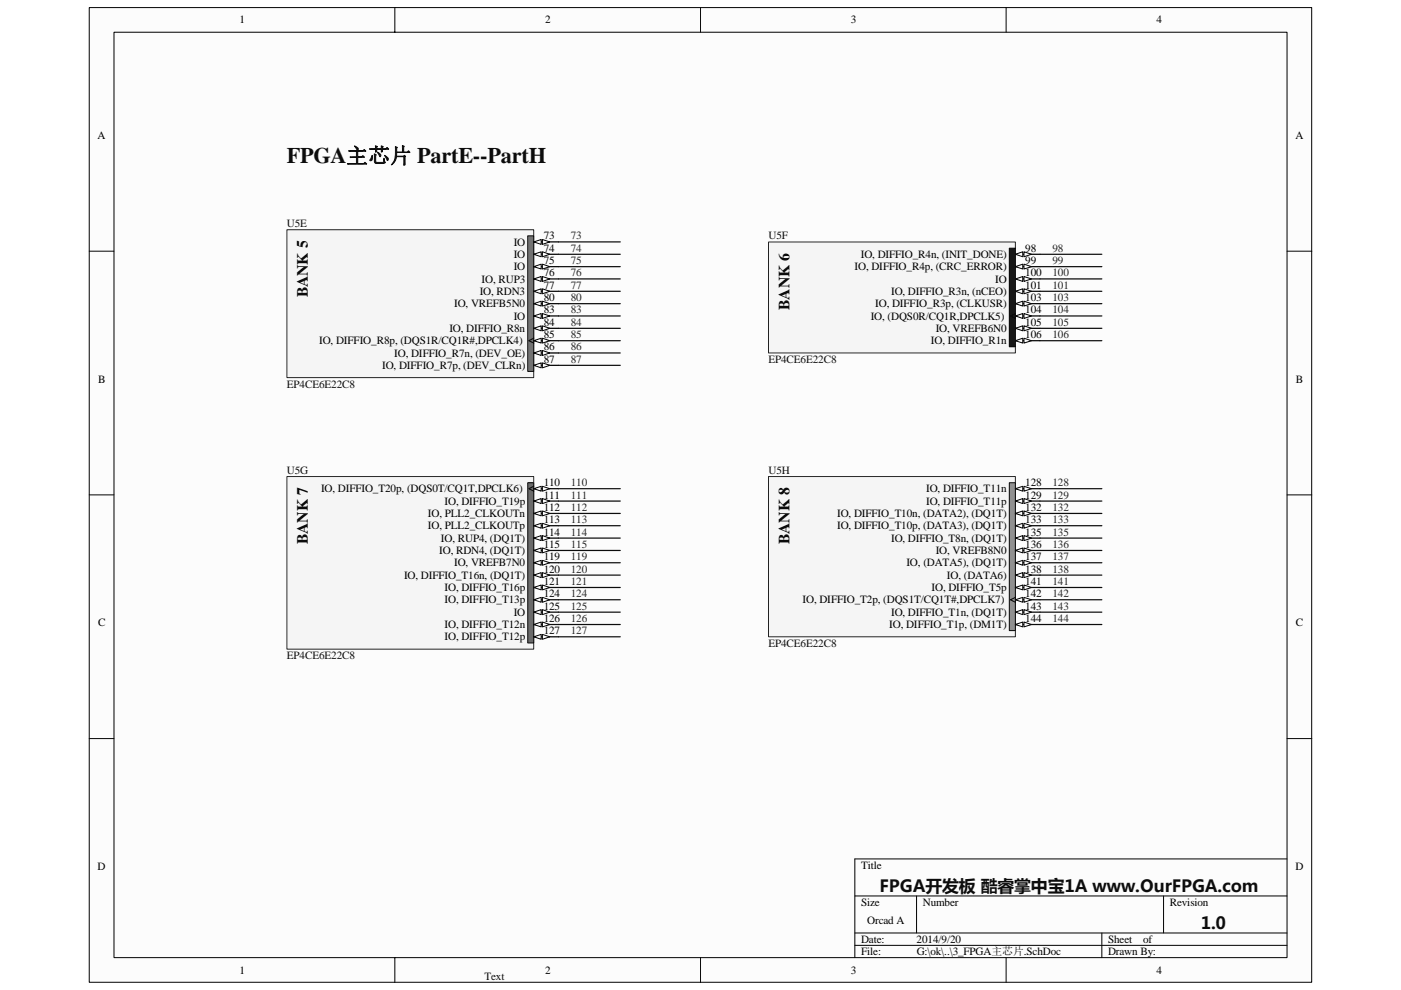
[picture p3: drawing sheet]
<svg xmlns="http://www.w3.org/2000/svg" width="297mm" height="210mm" viewBox="0 0 297 210" stroke-linecap="round" stroke-linejoin="round" font-family="sans-serif">
<path d="M18.9 1.6h259.2v206.7h-259.2z" fill="#fcfcfc"/>
<path d="M18.9 1.6h259.2v206.7h-259.2z" fill="none" stroke="#000" stroke-width=".21"/>
<path d="M24.2 6.9h248.7v196.2h-248.7z" fill="#fcfcfc"/>
<g fill="none" stroke="#000" stroke-width=".21">
<path d="M24.2 6.8h248.7v196.3h-248.7zM83.7 1.6v5.2M148.5 1.6v5.2M213.3 1.6v5.2M18.9 53.3h5.2M272.9 53.3h5.2M18.9 105h5.2M272.9 105h5.2M18.9 156.7h5.2M272.9 156.7h5.2M181.2 190h91.7M181.2 197.9h91.7"/>
<path d="M194.3 190v7.9M233.6 197.9v5.2M246.7 190v7.9M272.9 182.2h-91.7v20.9M83.7 203.1v5.3M148.5 203.1v5.3M181.2 200.5h91.7M213.3 203.1v5.3"/>
</g>
<path d="M163 51.4h52.3v23.5h-52.3z" fill="#f5f5f5"/>
<path d="M162.9 51.3h52.4v23.6h-52.4z" fill="none" stroke="#262626" stroke-width=".21"/>
<path d="M214 52.7h1.3v20.9h-1.3z" fill="#1c1c1c"/>
<path d="M214 52.6h1.3v21h-1.3z" fill="none" stroke="#0e0e0e" stroke-width=".21"/>
<path d="M215.3 53.9h5.2" fill="none" stroke="#000" stroke-width=".26"/>
<g fill="#fcfcfc" stroke="#000" stroke-width=".21">
<path d="M215.3 53.9l1.5-.5v1.1z"/>
<path d="M217.1 53.4l1.6 .5-1.6 .6z"/>
</g>
<path d="M215.3 56.6h5.2" fill="none" stroke="#000" stroke-width=".26"/>
<g fill="#fcfcfc" stroke="#000" stroke-width=".21">
<path d="M215.3 56.6l1.5-.6v1.1z"/>
<path d="M217.1 56l1.6 .6-1.6 .5z"/>
</g>
<path d="M215.3 59.2h5.2" fill="none" stroke="#000" stroke-width=".26"/>
<g fill="#fcfcfc" stroke="#000" stroke-width=".21">
<path d="M215.3 59.2l1.5-.5v1z"/>
<path d="M217.1 58.7l1.6 .5-1.6 .5z"/>
</g>
<path d="M215.3 61.8h5.2" fill="none" stroke="#000" stroke-width=".26"/>
<g fill="#fcfcfc" stroke="#000" stroke-width=".21">
<path d="M215.3 61.8l1.5-.5v1z"/>
<path d="M217.1 61.3l1.6 .5-1.6 .5z"/>
</g>
<path d="M215.3 64.4h5.2" fill="none" stroke="#000" stroke-width=".26"/>
<g fill="#fcfcfc" stroke="#000" stroke-width=".21">
<path d="M215.3 64.4l1.5-.5v1z"/>
<path d="M217.1 63.9l1.6 .5-1.6 .5z"/>
</g>
<path d="M215.3 67h5.2" fill="none" stroke="#000" stroke-width=".26"/>
<path d="M215.3 66.5l-1.1 .5 1.1 .5" fill="none" stroke="#000" stroke-width=".21"/>
<g fill="#fcfcfc" stroke="#000" stroke-width=".21">
<path d="M215.3 67l1.5-.5v1z"/>
<path d="M217.1 66.5l1.6 .5-1.6 .5z"/>
</g>
<path d="M215.3 69.6h5.2" fill="none" stroke="#000" stroke-width=".26"/>
<g fill="#fcfcfc" stroke="#000" stroke-width=".21">
<path d="M215.3 69.6l1.5-.5v1.1z"/>
<path d="M217.1 69.1l1.6 .5-1.6 .6z"/>
</g>
<path d="M215.3 72.3h5.2" fill="none" stroke="#000" stroke-width=".26"/>
<g fill="#fcfcfc" stroke="#000" stroke-width=".21">
<path d="M215.3 72.3l1.5-.6v1.1z"/>
<path d="M217.1 71.7l1.6 .6-1.6 .5z"/>
</g>
<path d="M60.9 101.1h52.3v36.6h-52.3z" fill="#f5f5f5"/>
<path d="M60.8 101.1h52.4v36.6h-52.4z" fill="none" stroke="#262626" stroke-width=".21"/>
<path d="M111.9 102.4h1.3v34h-1.3z" fill="#686868"/>
<path d="M111.9 102.4h1.3v34h-1.3z" fill="none" stroke="#0e0e0e" stroke-width=".21"/>
<path d="M113.2 103.7h5.2" fill="none" stroke="#000" stroke-width=".26"/>
<path d="M113.2 103.1l-1.1 .6 1.1 .5" fill="none" stroke="#000" stroke-width=".21"/>
<g fill="#fcfcfc" stroke="#000" stroke-width=".21">
<path d="M113.2 103.7l1.5-.6v1.1z"/>
<path d="M115 103.1l1.6 .6-1.6 .5z"/>
</g>
<path d="M113.2 106.3h5.2" fill="none" stroke="#000" stroke-width=".26"/>
<g fill="#fcfcfc" stroke="#000" stroke-width=".21">
<path d="M113.2 106.3l1.5-.6v1.1z"/>
<path d="M115 105.7l1.6 .6-1.6 .5z"/>
</g>
<path d="M113.2 108.9h5.2" fill="none" stroke="#000" stroke-width=".26"/>
<g fill="#fcfcfc" stroke="#000" stroke-width=".21">
<path d="M113.2 108.9l1.5-.5v1z"/>
<path d="M115 108.4l1.6 .5-1.6 .5z"/>
</g>
<path d="M113.2 111.5h5.2" fill="none" stroke="#000" stroke-width=".26"/>
<g fill="#fcfcfc" stroke="#000" stroke-width=".21">
<path d="M113.2 111.5l1.5-.5v1z"/>
<path d="M115 111l1.6 .5-1.6 .5z"/>
</g>
<path d="M113.2 114.1h5.2" fill="none" stroke="#000" stroke-width=".26"/>
<g fill="#fcfcfc" stroke="#000" stroke-width=".21">
<path d="M113.2 114.1l1.5-.5v1.1z"/>
<path d="M115 113.6l1.6 .5-1.6 .6z"/>
</g>
<path d="M113.2 116.8h5.2" fill="none" stroke="#000" stroke-width=".26"/>
<g fill="#fcfcfc" stroke="#000" stroke-width=".21">
<path d="M113.2 116.8l1.5-.6v1.1z"/>
<path d="M115 116.2l1.6 .6-1.6 .5z"/>
</g>
<path d="M113.2 119.4h5.2" fill="none" stroke="#000" stroke-width=".26"/>
<g fill="#fcfcfc" stroke="#000" stroke-width=".21">
<path d="M113.2 119.4l1.5-.5v1z"/>
<path d="M115 118.9l1.6 .5-1.6 .5z"/>
</g>
<path d="M113.2 122h5.2" fill="none" stroke="#000" stroke-width=".26"/>
<g fill="#fcfcfc" stroke="#000" stroke-width=".21">
<path d="M113.2 122l1.5-.5v1z"/>
<path d="M115 121.5l1.6 .5-1.6 .5z"/>
</g>
<path d="M113.2 124.6h5.2" fill="none" stroke="#000" stroke-width=".26"/>
<g fill="#fcfcfc" stroke="#000" stroke-width=".21">
<path d="M113.2 124.6l1.5-.5v1z"/>
<path d="M115 124.1l1.6 .5-1.6 .5z"/>
</g>
<path d="M113.2 127.2h5.2" fill="none" stroke="#000" stroke-width=".26"/>
<g fill="#fcfcfc" stroke="#000" stroke-width=".21">
<path d="M113.2 127.2l1.5-.5v1z"/>
<path d="M115 126.7l1.6 .5-1.6 .5z"/>
</g>
<path d="M113.2 129.8h5.2" fill="none" stroke="#000" stroke-width=".26"/>
<g fill="#fcfcfc" stroke="#000" stroke-width=".21">
<path d="M113.2 129.8l1.5-.5v1.1z"/>
<path d="M115 129.3l1.6 .5-1.6 .6z"/>
</g>
<path d="M113.2 132.5h5.2" fill="none" stroke="#000" stroke-width=".26"/>
<g fill="#fcfcfc" stroke="#000" stroke-width=".21">
<path d="M113.2 132.5l1.5-.6v1.1z"/>
<path d="M115 131.9l1.6 .6-1.6 .5z"/>
</g>
<path d="M113.2 135.1h5.2" fill="none" stroke="#000" stroke-width=".26"/>
<g fill="#fcfcfc" stroke="#000" stroke-width=".21">
<path d="M113.2 135.1l1.5-.5v1z"/>
<path d="M115 134.6l1.6 .5-1.6 .5z"/>
</g>
<g fill="none" stroke="#0e0e0e" stroke-width=".26">
<path d="M220.5 53.9h13.1M220.5 56.6h13.1M220.5 59.2h13.1M220.5 61.8h13.1M220.5 64.4h13.1M220.5 67h13.1M220.5 69.6h13.1M220.5 72.3h13.1M118.4 106.3h13.1M118.4 108.9h13.1M118.4 111.5h13.1M118.4 114.1h13.1"/>
<path d="M118.4 116.8h13.1M118.4 119.4h13.1M118.4 103.7h13.1M118.4 127.2h13.1M118.4 124.6h13.1M118.4 122h13.1M118.4 129.8h13.1M118.4 132.5h13.1M118.4 135.1h13.1"/>
</g>
<path d="M163 101.1h52.3v34h-52.3z" fill="#f5f5f5"/>
<path d="M162.9 101.1h52.4v34h-52.4z" fill="none" stroke="#262626" stroke-width=".21"/>
<path d="M214 102.4h1.3v31.4h-1.3z" fill="#909090"/>
<path d="M214 102.4h1.3v31.4h-1.3z" fill="none" stroke="#0e0e0e" stroke-width=".21"/>
<path d="M215.3 103.7h5.2" fill="none" stroke="#000" stroke-width=".26"/>
<g fill="#fcfcfc" stroke="#000" stroke-width=".21">
<path d="M215.3 103.7l1.5-.6v1.1z"/>
<path d="M217.1 103.1l1.6 .6-1.6 .5z"/>
</g>
<path d="M215.3 106.3h5.2" fill="none" stroke="#000" stroke-width=".26"/>
<g fill="#fcfcfc" stroke="#000" stroke-width=".21">
<path d="M215.3 106.3l1.5-.6v1.1z"/>
<path d="M217.1 105.7l1.6 .6-1.6 .5z"/>
</g>
<path d="M215.3 108.9h5.2" fill="none" stroke="#000" stroke-width=".26"/>
<g fill="#fcfcfc" stroke="#000" stroke-width=".21">
<path d="M215.3 108.9l1.5-.5v1z"/>
<path d="M217.1 108.4l1.6 .5-1.6 .5z"/>
</g>
<path d="M215.3 111.5h5.2" fill="none" stroke="#000" stroke-width=".26"/>
<g fill="#fcfcfc" stroke="#000" stroke-width=".21">
<path d="M215.3 111.5l1.5-.5v1z"/>
<path d="M217.1 111l1.6 .5-1.6 .5z"/>
</g>
<path d="M215.3 114.1h5.2" fill="none" stroke="#000" stroke-width=".26"/>
<g fill="#fcfcfc" stroke="#000" stroke-width=".21">
<path d="M215.3 114.1l1.5-.5v1.1z"/>
<path d="M217.1 113.6l1.6 .5-1.6 .6z"/>
</g>
<path d="M215.3 116.8h5.2" fill="none" stroke="#000" stroke-width=".26"/>
<g fill="#fcfcfc" stroke="#000" stroke-width=".21">
<path d="M215.3 116.8l1.5-.6v1.1z"/>
<path d="M217.1 116.2l1.6 .6-1.6 .5z"/>
</g>
<path d="M215.3 119.4h5.2" fill="none" stroke="#000" stroke-width=".26"/>
<g fill="#fcfcfc" stroke="#000" stroke-width=".21">
<path d="M215.3 119.4l1.5-.5v1z"/>
<path d="M217.1 118.9l1.6 .5-1.6 .5z"/>
</g>
<path d="M215.3 122h5.2" fill="none" stroke="#000" stroke-width=".26"/>
<g fill="#fcfcfc" stroke="#000" stroke-width=".21">
<path d="M215.3 122l1.5-.5v1z"/>
<path d="M217.1 121.5l1.6 .5-1.6 .5z"/>
</g>
<path d="M215.3 124.6h5.2" fill="none" stroke="#000" stroke-width=".26"/>
<g fill="#fcfcfc" stroke="#000" stroke-width=".21">
<path d="M215.3 124.6l1.5-.5v1z"/>
<path d="M217.1 124.1l1.6 .5-1.6 .5z"/>
</g>
<path d="M215.3 127.2h5.2" fill="none" stroke="#000" stroke-width=".26"/>
<path d="M215.3 126.7l-1.1 .5 1.1 .5" fill="none" stroke="#000" stroke-width=".21"/>
<g fill="#fcfcfc" stroke="#000" stroke-width=".21">
<path d="M215.3 127.2l1.5-.5v1z"/>
<path d="M217.1 126.7l1.6 .5-1.6 .5z"/>
</g>
<path d="M215.3 129.8h5.2" fill="none" stroke="#000" stroke-width=".26"/>
<g fill="#fcfcfc" stroke="#000" stroke-width=".21">
<path d="M215.3 129.8l1.5-.5v1.1z"/>
<path d="M217.1 129.3l1.6 .5-1.6 .6z"/>
</g>
<path d="M215.3 132.5h5.2" fill="none" stroke="#000" stroke-width=".26"/>
<g fill="#fcfcfc" stroke="#000" stroke-width=".21">
<path d="M215.3 132.5l1.5-.6v1.1z"/>
<path d="M217.1 131.9l1.6 .6-1.6 .5z"/>
</g>
<path d="M60.9 48.7h52.3v31.4h-52.3z" fill="#f5f5f5"/>
<path d="M60.8 48.7h52.4v31.4h-52.4z" fill="none" stroke="#262626" stroke-width=".21"/>
<path d="M111.9 50h1.3v28.8h-1.3z" fill="#707070"/>
<path d="M111.9 50h1.3v28.8h-1.3z" fill="none" stroke="#0e0e0e" stroke-width=".21"/>
<path d="M113.2 51.3h5.2" fill="none" stroke="#000" stroke-width=".26"/>
<g fill="#fcfcfc" stroke="#000" stroke-width=".21">
<path d="M113.2 51.3l1.5-.5v1z"/>
<path d="M115 50.8l1.6 .5-1.6 .5z"/>
</g>
<path d="M113.2 53.9h5.2" fill="none" stroke="#000" stroke-width=".26"/>
<g fill="#fcfcfc" stroke="#000" stroke-width=".21">
<path d="M113.2 53.9l1.5-.5v1.1z"/>
<path d="M115 53.4l1.6 .5-1.6 .6z"/>
</g>
<path d="M113.2 56.6h5.2" fill="none" stroke="#000" stroke-width=".26"/>
<g fill="#fcfcfc" stroke="#000" stroke-width=".21">
<path d="M113.2 56.6l1.5-.6v1.1z"/>
<path d="M115 56l1.6 .6-1.6 .5z"/>
</g>
<path d="M113.2 59.2h5.2" fill="none" stroke="#000" stroke-width=".26"/>
<g fill="#fcfcfc" stroke="#000" stroke-width=".21">
<path d="M113.2 59.2l1.5-.5v1z"/>
<path d="M115 58.7l1.6 .5-1.6 .5z"/>
</g>
<path d="M113.2 61.8h5.2" fill="none" stroke="#000" stroke-width=".26"/>
<g fill="#fcfcfc" stroke="#000" stroke-width=".21">
<path d="M113.2 61.8l1.5-.5v1z"/>
<path d="M115 61.3l1.6 .5-1.6 .5z"/>
</g>
<path d="M113.2 64.4h5.2" fill="none" stroke="#000" stroke-width=".26"/>
<g fill="#fcfcfc" stroke="#000" stroke-width=".21">
<path d="M113.2 64.4l1.5-.5v1z"/>
<path d="M115 63.9l1.6 .5-1.6 .5z"/>
</g>
<path d="M113.2 67h5.2" fill="none" stroke="#000" stroke-width=".26"/>
<g fill="#fcfcfc" stroke="#000" stroke-width=".21">
<path d="M113.2 67l1.5-.5v1z"/>
<path d="M115 66.5l1.6 .5-1.6 .5z"/>
</g>
<path d="M113.2 69.6h5.2" fill="none" stroke="#000" stroke-width=".26"/>
<g fill="#fcfcfc" stroke="#000" stroke-width=".21">
<path d="M113.2 69.6l1.5-.5v1.1z"/>
<path d="M115 69.1l1.6 .5-1.6 .6z"/>
</g>
<path d="M113.2 72.3h5.2" fill="none" stroke="#000" stroke-width=".26"/>
<path d="M113.2 71.7l-1.1 .6 1.1 .5" fill="none" stroke="#000" stroke-width=".21"/>
<g fill="#fcfcfc" stroke="#000" stroke-width=".21">
<path d="M113.2 72.3l1.5-.6v1.1z"/>
<path d="M115 71.7l1.6 .6-1.6 .5z"/>
</g>
<path d="M113.2 74.9h5.2" fill="none" stroke="#000" stroke-width=".26"/>
<g fill="#fcfcfc" stroke="#000" stroke-width=".21">
<path d="M113.2 74.9l1.5-.6v1.1z"/>
<path d="M115 74.3l1.6 .6-1.6 .5z"/>
</g>
<path d="M113.2 77.5h5.2" fill="none" stroke="#000" stroke-width=".26"/>
<g fill="#fcfcfc" stroke="#000" stroke-width=".21">
<path d="M113.2 77.5l1.5-.5v1z"/>
<path d="M115 77l1.6 .5-1.6 .5z"/>
</g>
<g fill="none" stroke="#0e0e0e" stroke-width=".26">
<path d="M118.4 53.9h13.1M118.4 56.6h13.1M118.4 59.2h13.1M118.4 51.3h13.1M118.4 74.9h13.1M118.4 61.8h13.1M118.4 64.4h13.1M118.4 67h13.1M118.4 72.3h13.1M118.4 69.6h13.1M118.4 77.5h13.1M220.5 103.7h13.1"/>
<path d="M220.5 106.3h13.1M220.5 108.9h13.1M220.5 111.5h13.1M220.5 114.1h13.1M220.5 116.8h13.1M220.5 119.4h13.1M220.5 127.2h13.1M220.5 124.6h13.1M220.5 122h13.1M220.5 129.8h13.1M220.5 132.5h13.1"/>
</g>
<text font-size="4.7" fill="#0e0e0e" x="60.8" y="34.6">FPGA主芯片 PartE--PartH</text>
<g font-size="3.6" fill="#0e0e0e">
<text x="186.5" y="189.1">FPGA开发板 酷睿掌中宝1A www.OurFPGA.com</text>
<text x="254.6" y="197">1.0</text>
</g>
<g font-size="3.3">
<text x="65.3" y="63.1" transform="rotate(-90 65.3 63.1)">BANK 5</text>
<text x="167.4" y="65.7" transform="rotate(-90 167.4 65.7)">BANK 6</text>
<text x="65.3" y="115.4" transform="rotate(-90 65.3 115.4)">BANK 7</text>
<text x="167.4" y="115.4" transform="rotate(-90 167.4 115.4)">BANK 8</text>
</g>
<g font-size="2.4">
<text x="50.8" y="5">1</text>
<text x="115.6" y="5">2</text>
<text x="180.4" y="5">3</text>
<text x="245.2" y="5">4</text>
<text x="20.7" y="29.5">A</text>
<text x="274.7" y="29.5">A</text>
<text x="108.9" y="52.1">IO</text>
<text x="115.3" y="50.8">73</text>
<text x="115.3" y="53.4">74</text>
<text x="217.4" y="53.4">98</text>
<text x="102.1" y="59.9">IO, RUP3</text>
<text x="108.9" y="54.7">IO</text>
<text x="108.9" y="57.3">IO</text>
<text x="115.3" y="58.6">76</text>
<text x="115.3" y="56">75</text>
<text x="181.2" y="57.3">IO, DIFFIO_R4p, (CRC_ERROR)</text>
<text x="182.5" y="54.7">IO, DIFFIO_R4n, (INIT_DONE)</text>
<text x="211" y="59.9">IO</text>
<text x="217.4" y="56">99</text>
<text x="217.4" y="58.6">100</text>
<text x="96.3" y="65.2">IO, VREFB5N0</text>
<text x="101.7" y="62.6">IO, RDN3</text>
<text x="115.3" y="61.3">77</text>
<text x="115.3" y="63.9">80</text>
<text x="185.6" y="65.2">IO, DIFFIO_R3p, (CLKUSR)</text>
<text x="188.9" y="62.6">IO, DIFFIO_R3n, (nCEO)</text>
<text x="217.4" y="61.3">101</text>
<text x="217.4" y="63.9">103</text>
<text x="95.3" y="70.4">IO, DIFFIO_R8n</text>
<text x="108.9" y="67.8">IO</text>
<text x="115.3" y="71.7">85</text>
<text x="115.3" y="69.1">84</text>
<text x="115.3" y="66.5">83</text>
<text x="184.6" y="67.8">IO, (DQS0R/CQ1R,DPCLK5)</text>
<text x="198.4" y="70.4">IO, VREFB6N0</text>
<text x="217.4" y="71.7">106</text>
<text x="217.4" y="69.1">105</text>
<text x="217.4" y="66.5">104</text>
<text x="67.7" y="73">IO, DIFFIO_R8p, (DQS1R/CQ1R#,DPCLK4)</text>
<text x="83.6" y="75.6">IO, DIFFIO_R7n, (DEV_OE)</text>
<text x="115.3" y="74.3">86</text>
<text x="115.3" y="77">87</text>
<text x="197.4" y="73">IO, DIFFIO_R1n</text>
<text x="20.8" y="81.2">B</text>
<text x="81" y="78.3">IO, DIFFIO_R7p, (DEV_CLRn)</text>
<text x="274.8" y="81.2">B</text>
<text x="68.1" y="104.4">IO, DIFFIO_T20p, (DQS0T/CQ1T,DPCLK6)</text>
<text x="94.3" y="107.1">IO, DIFFIO_T19p</text>
<text x="115.3" y="103.1">110</text>
<text x="115.3" y="105.7">111</text>
<text x="196.4" y="104.4">IO, DIFFIO_T11n</text>
<text x="196.4" y="107.1">IO, DIFFIO_T11p</text>
<text x="217.4" y="103.1">128</text>
<text x="217.4" y="105.7">129</text>
<text x="90.7" y="109.7">IO, PLL2_CLKOUTn</text>
<text x="90.7" y="112.3">IO, PLL2_CLKOUTp</text>
<text x="115.3" y="108.4">112</text>
<text x="115.3" y="111">113</text>
<text x="115.3" y="113.6">114</text>
<text x="177.5" y="109.7">IO, DIFFIO_T10n, (DATA2), (DQ1T)</text>
<text x="177.5" y="112.3">IO, DIFFIO_T10p, (DATA3), (DQ1T)</text>
<text x="217.4" y="108.4">132</text>
<text x="217.4" y="111">133</text>
<text x="217.4" y="113.6">135</text>
<text x="93.1" y="117.5">IO, RDN4, (DQ1T)</text>
<text x="93.5" y="114.9">IO, RUP4, (DQ1T)</text>
<text x="115.3" y="118.8">119</text>
<text x="115.3" y="116.2">115</text>
<text x="188.9" y="114.9">IO, DIFFIO_T8n, (DQ1T)</text>
<text x="198.4" y="117.5">IO, VREFB8N0</text>
<text x="217.4" y="116.2">136</text>
<text x="217.4" y="118.8">137</text>
<text x="85.7" y="122.8">IO, DIFFIO_T16n, (DQ1T)</text>
<text x="94.3" y="125.4">IO, DIFFIO_T16p</text>
<text x="96.3" y="120.1">IO, VREFB7N0</text>
<text x="115.3" y="121.5">120</text>
<text x="115.3" y="124.1">121</text>
<text x="192.2" y="120.1">IO, (DATA5), (DQ1T)</text>
<text x="197.5" y="125.4">IO, DIFFIO_T5p</text>
<text x="200.8" y="122.8">IO, (DATA6)</text>
<text x="217.4" y="124.1">141</text>
<text x="217.4" y="121.5">138</text>
<text x="94.3" y="128">IO, DIFFIO_T13p</text>
<text x="108.9" y="130.6">IO</text>
<text x="115.3" y="126.7">124</text>
<text x="115.3" y="131.9">126</text>
<text x="115.3" y="129.3">125</text>
<text x="170.2" y="128">IO, DIFFIO_T2p, (DQS1T/CQ1T#,DPCLK7)</text>
<text x="188.9" y="130.6">IO, DIFFIO_T1n, (DQ1T)</text>
<text x="217.4" y="129.3">143</text>
<text x="217.4" y="131.9">144</text>
<text x="217.4" y="126.7">142</text>
<text x="20.8" y="132.9">C</text>
<text x="94.3" y="133.2">IO, DIFFIO_T12n</text>
<text x="94.3" y="135.8">IO, DIFFIO_T12p</text>
<text x="115.3" y="134.5">127</text>
<text x="188.5" y="133.2">IO, DIFFIO_T1p, (DM1T)</text>
<text x="274.8" y="132.9">C</text>
<text x="20.7" y="184.6">D</text>
<text x="182.6" y="184.2">Title</text>
<text x="274.7" y="184.6">D</text>
<text x="182.6" y="192.1">Size</text>
<text x="183.9" y="196">Orcad A</text>
<text x="195.7" y="192.1">Number</text>
<text x="248" y="192.1">Revision</text>
<text x="182.6" y="199.9">Date:</text>
<text x="182.6" y="202.6">File:</text>
<text x="194.4" y="199.9">2014/9/20</text>
<text x="194.4" y="202.6">G:\ok\..\3_FPGA主芯片.SchDoc</text>
<text x="234.9" y="202.6">Drawn By:</text>
<text x="234.9" y="199.9">Sheet</text>
<text x="242.3" y="199.9">of</text>
<text x="50.8" y="206.5">1</text>
<text x="115.6" y="206.5">2</text>
<text x="180.4" y="206.5">3</text>
<text x="245.2" y="206.5">4</text>
</g>
<g font-size="2.4" fill="#0e0e0e">
<text x="60.8" y="48.2">U5E</text>
<text x="162.9" y="50.8">U5F</text>
<text x="162.9" y="77">EP4CE6E22C8</text>
<text x="60.8" y="82.2">EP4CE6E22C8</text>
<text x="60.8" y="100.5">U5G</text>
<text x="162.9" y="100.5">U5H</text>
<text x="162.9" y="137.2">EP4CE6E22C8</text>
<text x="60.8" y="139.8">EP4CE6E22C8</text>
<text x="102.7" y="207.8">Text</text>
</g>
<g font-size="2.4" fill="#262626">
<text x="121" y="50.8">73</text>
<text x="121" y="53.4">74</text>
<text x="223.1" y="53.4">98</text>
<text x="121" y="56">75</text>
<text x="121" y="58.6">76</text>
<text x="223.1" y="56">99</text>
<text x="223.1" y="58.6">100</text>
<text x="121" y="61.3">77</text>
<text x="121" y="63.9">80</text>
<text x="223.1" y="61.3">101</text>
<text x="223.1" y="63.9">103</text>
<text x="121" y="66.5">83</text>
<text x="121" y="69.1">84</text>
<text x="121" y="71.7">85</text>
<text x="223.1" y="66.5">104</text>
<text x="223.1" y="69.1">105</text>
<text x="223.1" y="71.7">106</text>
<text x="121" y="74.3">86</text>
<text x="121" y="77">87</text>
<text x="121" y="103.1">110</text>
<text x="121" y="105.7">111</text>
<text x="223.1" y="103.1">128</text>
<text x="223.1" y="105.7">129</text>
<text x="121" y="108.4">112</text>
<text x="121" y="111">113</text>
<text x="121" y="113.6">114</text>
<text x="223.1" y="108.4">132</text>
<text x="223.1" y="111">133</text>
<text x="223.1" y="113.6">135</text>
<text x="121" y="116.2">115</text>
<text x="121" y="118.8">119</text>
<text x="223.1" y="116.2">136</text>
<text x="223.1" y="118.8">137</text>
<text x="121" y="121.5">120</text>
<text x="121" y="124.1">121</text>
<text x="223.1" y="121.5">138</text>
<text x="223.1" y="124.1">141</text>
<text x="121" y="126.7">124</text>
<text x="121" y="129.3">125</text>
<text x="121" y="131.9">126</text>
<text x="223.1" y="126.7">142</text>
<text x="223.1" y="129.3">143</text>
<text x="223.1" y="131.9">144</text>
<text x="121" y="134.5">127</text>
</g>
</svg>
